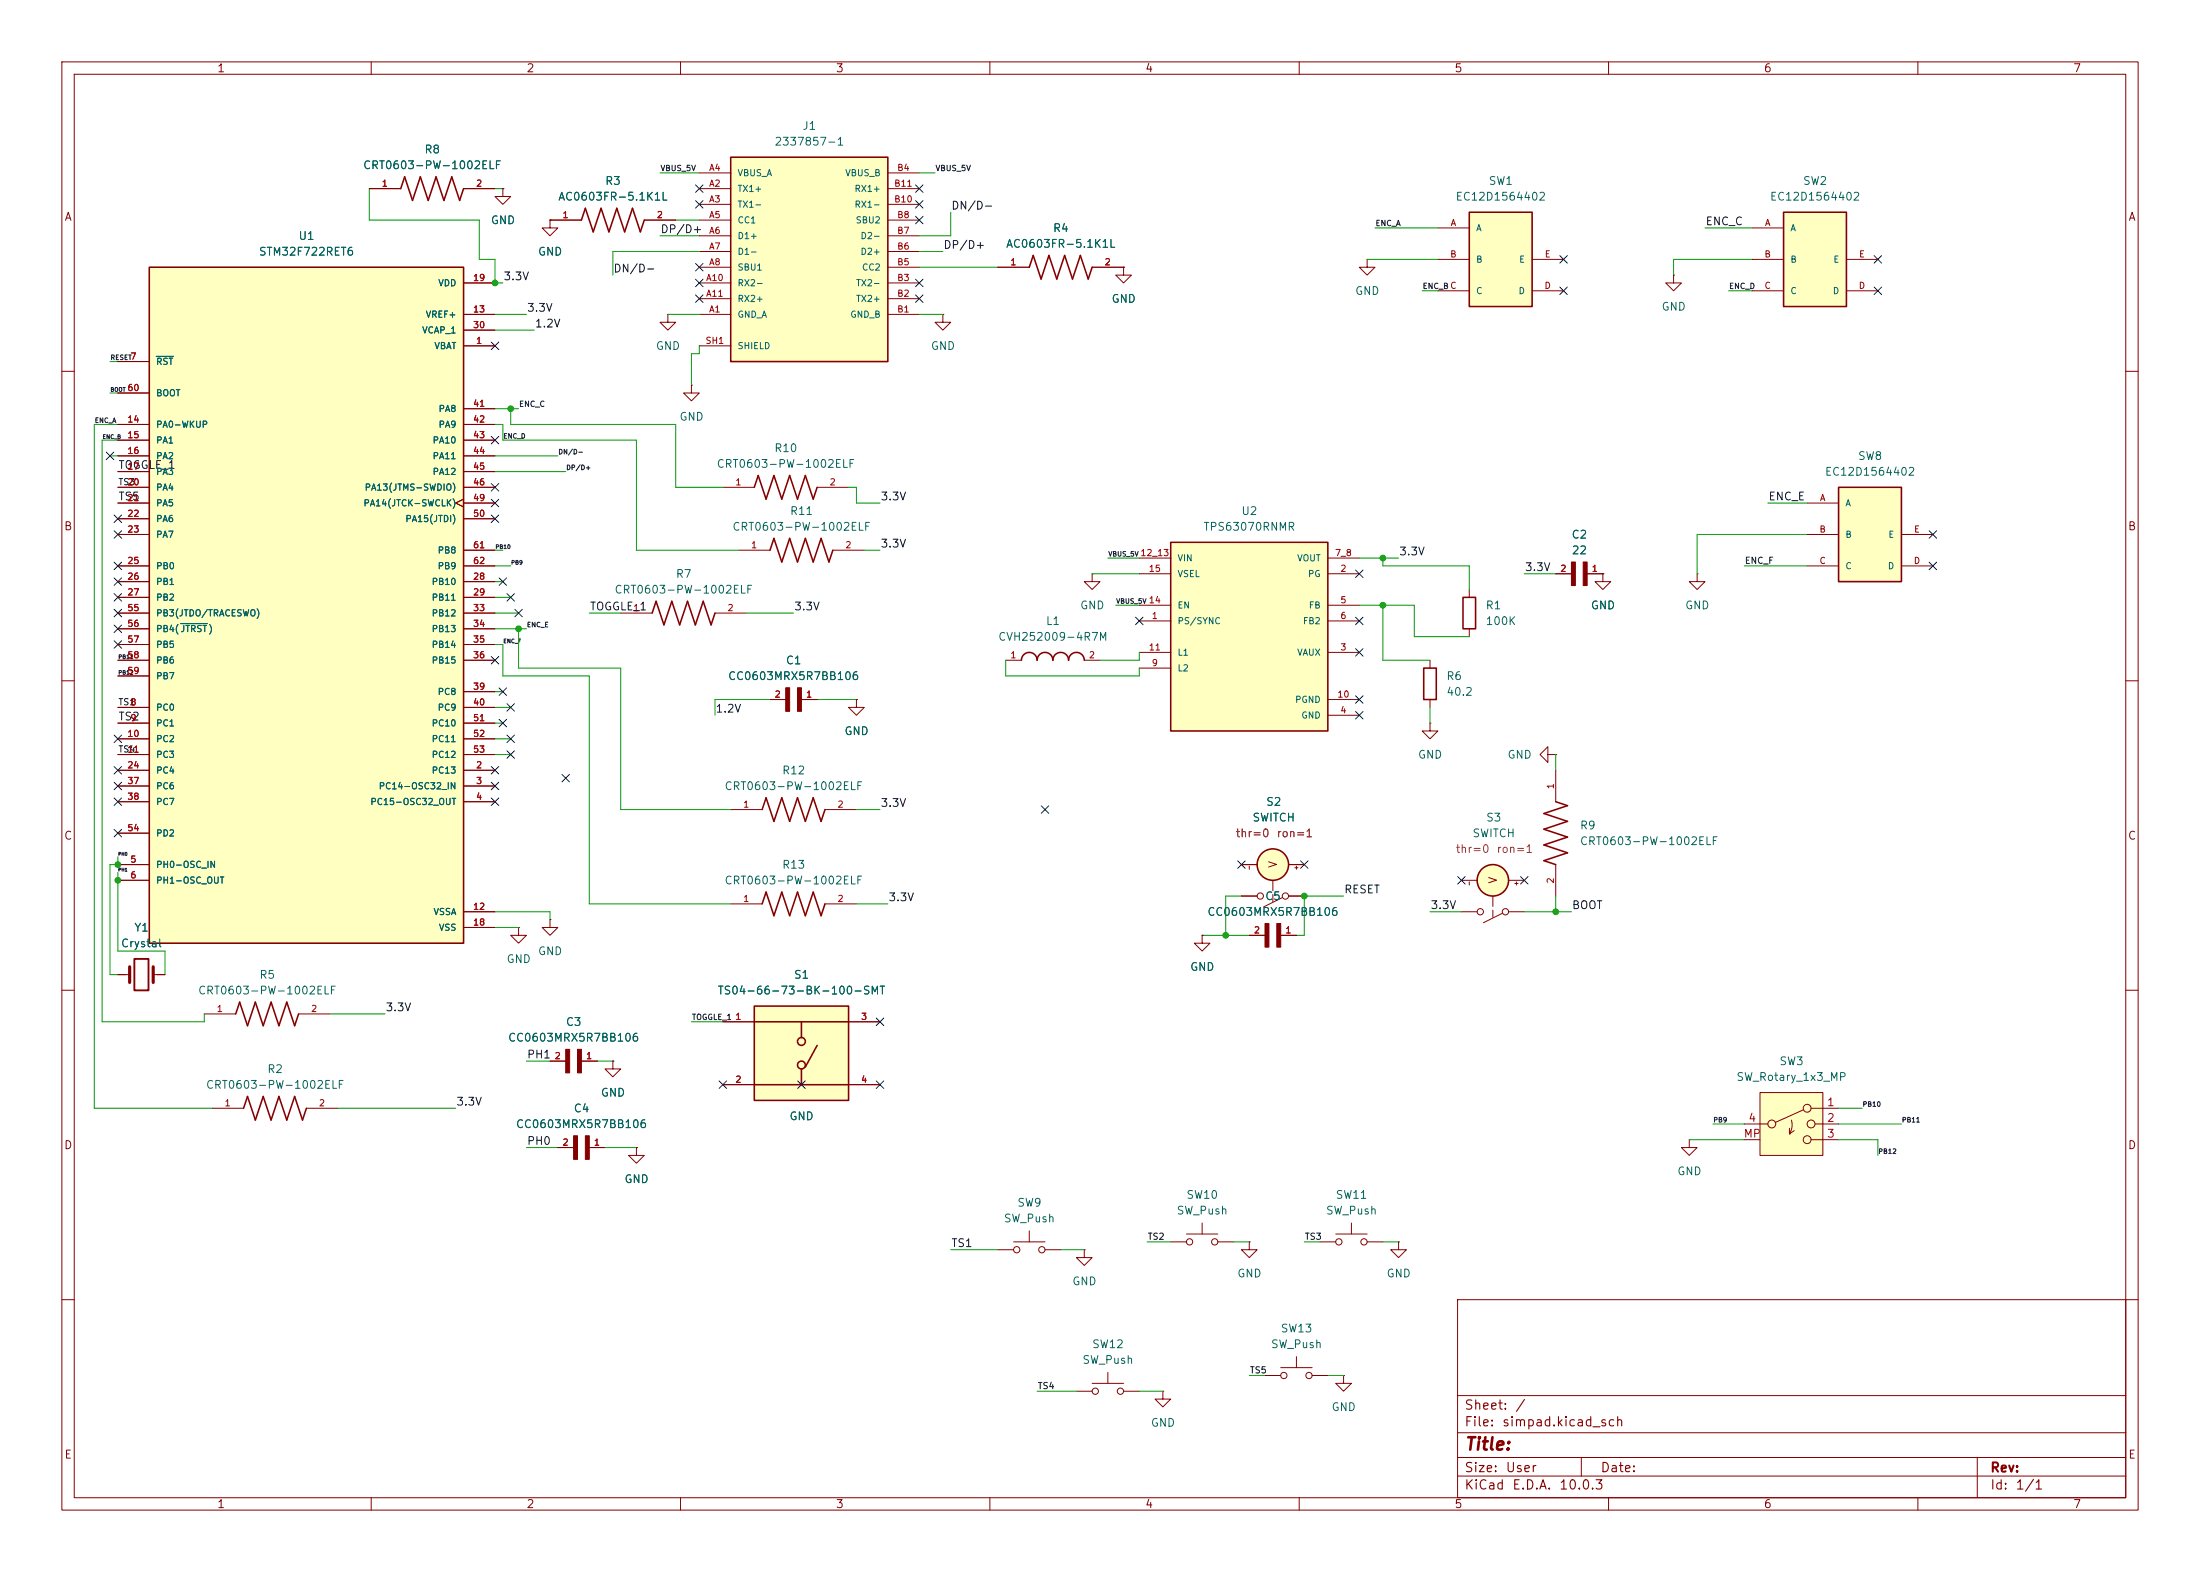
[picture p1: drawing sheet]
<svg xmlns="http://www.w3.org/2000/svg" width="356mm" height="254mm" viewBox="0 0 356 254" stroke-linecap="round" stroke-linejoin="round" font-family="sans-serif">
<g fill="none" stroke="#840000" stroke-width=".16">
<path d="M10 10h335.6v234h-335.6zM12 12h331.6v230h-331.6zM60 10v2M110 10v2M160 10v2M210 10v2M260 10v2M310 10v2M10 60h2M343.6 60h2M10 110h2M343.6 110h2"/>
<path d="M10 160h2M343.6 160h2M10 210h2M235.6 210h108v32h-108zM343.6 210h2M235.6 238.5h108M235.6 235.5h108M235.6 231.5h108M235.6 225.5h108M255.6 235.5v3M319.6 235.5v6.5M60 242v2"/>
<path d="M110 242v2M160 242v2M210 242v2M260 242v2M310 242v2"/>
</g>
<path d="M288.3 34.3h10.1v15.2h-10.1z" fill="#ffffc2"/>
<path d="M64.8 30.5l.6-1.9 1.3 3.8 1.2-3.8 1.3 3.8 1.3-3.8 1.3 3.8 1.2-3.8 1.3 3.8 .6-1.9M94 35.6l.6-1.9 1.3 3.8 1.3-3.8 1.2 3.8 1.3-3.8 1.3 3.8 1.2-3.8 1.3 3.8 .6-1.9M288.3 34.3h10.1v15.2h-10.1z" fill="none" stroke="#840000" stroke-width=".25"/>
<g fill="none" stroke="#840000" stroke-width=".16">
<path d="M59.7 30.5h5.1M74.9 30.5h5.1M88.9 35.6h5.1M104.1 35.6h5.1M283.2 36.8h5.1M270.5 44.5v1.2h1.3l-1.3 1.3-1.3-1.3h1.3M270.5 44.5h.1M283.2 41.9h5.1M283.2 47h5.1M298.4 41.9h5.1M298.4 47h5.1M251.5 92.7h2.5"/>
<path d="M256.5 92.7h2.6M83.8 149.9v1.2h1.3l-1.3 1.3-1.3-1.3h1.3M83.8 149.9h.1"/>
</g>
<g fill="#840000" stroke="#840000" stroke-width=".16">
<path d="M254 90.8h.6v3.8h-.6z"/>
<path d="M255.9 90.8h.6v3.8h-.6z"/>
</g>
<path d="M237.5 34.3h10.1v15.2h-10.1z" fill="#ffffc2"/>
<path d="M237.5 34.3h10.1v15.2h-10.1z" fill="none" stroke="#840000" stroke-width=".25"/>
<g fill="none" stroke="#840000" stroke-width=".16">
<path d="M232.4 36.8h5.1M232.4 41.9h5.1M232.4 47h5.1M247.6 41.9h5.1M247.6 47h5.1M176.5 92.7v1.3h1.3l-1.3 1.3-1.2-1.3h1.2M176.5 92.7h.1M129.5 175.3v1.2h1.3l-1.3 1.3-1.2-1.3h1.2M129.5 175.3h.1M174 224.8h2.5M176.5 223.5h5.1M179.1 221.7v1.8"/>
<path d="M181.6 224.8h2.5M188 224.8v1.3h1.2l-1.2 1.2-1.3-1.2h1.3M188 224.8h.1"/>
<circle cx="177" cy="224.8" r=".51"/>
<circle cx="181.1" cy="224.8" r=".51"/>
</g>
<path d="M121.9 162.6h15.3v15.2h-15.3z" fill="#ffffc2"/>
<g fill="none" stroke="#840000" stroke-width=".25">
<path d="M236.5 96.5h2v5.1h-2zM121.9 162.6h15.3v15.2h-15.3zM121.9 165.1h15.3M121.9 175.3h15.3M129.5 165.1v2.5M129.5 172.7v2.6M132.1 168.9l-1.9 3.5"/>
<circle cx="129.5" cy="168.3" r=".63"/>
<circle cx="129.5" cy="172.1" r=".63"/>
</g>
<path d="M237.5 95.3v1.2M237.5 101.6v1.3M88.9 148.6v1.3h1.3l-1.3 1.2-1.3-1.2h1.3M88.9 148.6h.1M99.1 171.5v1.2h1.2l-1.2 1.3-1.3-1.3h1.3M99.1 171.5h.1M116.8 165.1h5.1M116.8 175.3h5.1M137.2 165.1h5M137.2 175.3h5" fill="none" stroke="#840000" stroke-width=".16"/>
<path d="M297.2 78.7h10.1v15.3h-10.1z" fill="#ffffc2"/>
<g fill="none" stroke="#840000" stroke-width=".25">
<path d="M166.4 43.2l.6-1.9 1.3 3.8 1.2-3.8 1.3 3.8 1.3-3.8 1.3 3.8 1.2-3.8 1.3 3.8 .6-1.9M297.2 78.7h10.1v15.3h-10.1zM230.1 108h2.1v5h-2.1zM38.1 163.8l.6-1.9 1.3 3.8 1.3-3.8 1.2 3.8 1.3-3.8 1.3 3.8 1.3-3.8 1.2 3.8 .7-1.9M39.4 179.1l.6-1.9 1.3 3.8 1.2-3.8 1.3 3.8 1.3-3.8 1.3 3.8 1.2-3.8 1.3 3.8 .6-1.9"/>
<circle cx="241.3" cy="142.2" r="2.54"/>
</g>
<g fill="none" stroke="#840000" stroke-width=".16">
<path d="M81.3 30.5v1.3h1.2l-1.2 1.2-1.3-1.2h1.3M81.3 30.5h.1M88.9 35.6v1.2h1.3l-1.3 1.3-1.3-1.3h1.3M88.9 35.6h.1M161.3 43.2h5.1M176.5 43.2h5.1M181.6 43.2v1.3h1.3l-1.3 1.2-1.3-1.2h1.3M181.6 43.2h.1M221 41.9v1.3h1.2l-1.2 1.3-1.3-1.3h1.3M221 41.9h.1M274.3 92.7v1.3h1.3l-1.3 1.3-1.3-1.3h1.3M274.3 92.7h.1"/>
<path d="M292.1 81.3h5.1M292.1 86.4h5.1M292.1 91.4h5.1M307.3 86.4h5.1M307.3 91.4h5.1M231.1 116.8v1.3h1.3l-1.3 1.3-1.2-1.3h1.2M231.1 116.8h.1M231.1 106.7v1.3M231.1 113v1.3M250.2 121.9v-1.2l-1.3 1.2 1.3 1.3v-1.3h1.3M251.5 121.9h.1M19 157.5h2"/>
<path d="M24.8 157.5h1.9M194.3 151.1v1.3h1.3l-1.3 1.3-1.3-1.3h1.3M194.3 151.1h.1M236.2 147.3h2.6M236.2 142.2h2.6M237.5 142.5v.5M242.8 147.6l-3 1.5M243.8 147.3h2.6M243.8 142.2h2.6M244.9 142.7h.5M245.1 142.5v.5M33 163.8h5.1"/>
<path d="M34.3 179.1h5.1M48.3 163.8h5M49.5 179.1h5.1M88.9 171.5h2.5M94 171.5h2.5M191.8 199.4h5M194.3 197.6v1.8M215.9 199.4h5.1M218.4 197.6v1.8M189.2 200.7h2.6M196.8 200.7h2.6M201.9 200.7v1.2h1.3l-1.3 1.3-1.2-1.3h1.2"/>
<path d="M201.9 200.7h.1M213.4 200.7h2.5M221 200.7h2.5M226.1 200.7v1.2h1.2l-1.2 1.3-1.3-1.3h1.3M226.1 200.7h.1"/>
<circle cx="239.3" cy="147.3" r=".51"/>
<circle cx="243.3" cy="147.3" r=".51"/>
<circle cx="192.3" cy="200.7" r=".51"/>
<circle cx="196.3" cy="200.7" r=".51"/>
<circle cx="216.4" cy="200.7" r=".51"/>
<circle cx="220.5" cy="200.7" r=".51"/>
</g>
<circle cx="241.3" cy="142.2" r="2.54" fill="#ffffc2" stroke="#ffffc2" stroke-width=".16"/>
<path d="M241.3 144.8v3.4" fill="none" stroke="#840000" stroke-width=".16" stroke-dasharray="1.7 .6"/>
<g fill="#840000" stroke="#840000" stroke-width=".16">
<path d="M91.4 169.5h.7v3.9h-.7z"/>
<path d="M93.3 169.5h.7v3.9h-.7z"/>
</g>
<path d="M21 156.2v2.6M24.8 156.2v2.6" fill="none" stroke="#840000" stroke-width=".51"/>
<path d="M21.7 154.9h2.3v5.1h-2.3z" fill="none" stroke="#840000" stroke-width=".3"/>
<path d="M189.2 87.6h25.4v30.5h-25.4z" fill="#ffffc2"/>
<path d="M189.2 87.6h25.4v30.5h-25.4z" fill="none" stroke="#840000" stroke-width=".25"/>
<g fill="none" stroke="#840000" stroke-width=".16">
<path d="M184.1 92.7h5.1M184.1 97.8h5.1M184.1 90.2h5.1M214.6 92.7h5.1M214.6 97.8h5.1M214.6 90.2h5.1M259.1 92.7v1.3h1.2l-1.2 1.3-1.3-1.3h1.3M259.1 92.7h.1M184.1 100.3h5.1M184.1 105.4h5.1M184.1 108h5.1M214.6 100.3h5.1"/>
<path d="M214.6 105.4h5.1M214.6 115.6h5.1M214.6 113h5.1M273 184.2v1.2h1.3l-1.3 1.3-1.2-1.3h1.2M273 184.2h.1"/>
</g>
<path d="M284.5 176.5h10.1v10.2h-10.1z" fill="#ffffc2"/>
<g fill="none" stroke="#840000" stroke-width=".16">
<path d="M162.6 106.7h2.5M175.3 106.7h2.5M284.5 176.5h10.1v10.2h-10.1zM291.5 179.3l-4.5 2.1M292.7 179.1h4.5M90.2 185.4h2.5M95.2 185.4h2.6M102.9 185.4v1.3h1.2l-1.2 1.3-1.3-1.3h1.3M102.9 185.4h.1M281.9 181.6h3.8M281.9 184.2h2.6M289.2 183.2h.1"/>
<path d="M289.2 182.3v.9M289.6 181a2.66 2.66 0 0 1-.4 2.2M290 182.7l-.8 .5M292.7 184.2h4.5M293.4 181.6h3.8"/>
<circle cx="292.1" cy="179.1" r=".63"/>
<circle cx="286.4" cy="181.6" r=".63"/>
<circle cx="292.1" cy="184.1" r=".63"/>
<circle cx="292.7" cy="181.6" r=".63"/>
</g>
<path d="M165.1 106.7a1.27 1.27 0 0 1 1.3-1.3 1.27 1.27 0 0 1 1.2 1.3 1.27 1.27 0 0 1 1.3-1.3 1.27 1.27 0 0 1 1.3 1.3 1.27 1.27 0 0 1 1.2-1.3 1.27 1.27 0 0 1 1.3 1.3 1.27 1.27 0 0 1 1.3-1.3 1.27 1.27 0 0 1 1.3 1.3" fill="none" stroke="#840000" stroke-width=".25"/>
<g fill="#840000" stroke="#840000" stroke-width=".16">
<path d="M92.7 183.5h.6v3.8h-.6z"/>
<path d="M94.6 183.5h.6v3.8h-.6z"/>
</g>
<path d="M118.1 25.4h25.4v33h-25.4z" fill="#ffffc2"/>
<g fill="none" stroke="#840000" stroke-width=".25">
<path d="M118.1 25.4h25.4v33h-25.4zM121.9 78.7l.7-1.9 1.2 3.8 1.3-3.8 1.3 3.8 1.2-3.8 1.3 3.8 1.3-3.8 1.2 3.8 .7-1.9M105.4 99.1l.6-1.9 1.3 3.8 1.3-3.8 1.3 3.8 1.2-3.8 1.3 3.8 1.3-3.8 1.2 3.8 .7-1.9M124.5 88.9l.6-1.9 1.3 3.8 1.2-3.8 1.3 3.8 1.3-3.8 1.2 3.8 1.3-3.8 1.3 3.8 .6-1.9M123.2 130.8l.6-1.9 1.3 3.8 1.3-3.8 1.2 3.8 1.3-3.8 1.3 3.8 1.2-3.8 1.3 3.8 .6-1.9M251.5 129.5l1.9 .7-3.8 1.2 3.8 1.3-3.8 1.3 3.8 1.3-3.8 1.2 3.8 1.3-3.8 1.3 1.9 .6M123.2 146.1l.6-2 1.3 3.9 1.3-3.9 1.2 3.9 1.3-3.9 1.3 3.9 1.2-3.9 1.3 3.9 .6-1.9"/>
<circle cx="205.7" cy="139.7" r="2.54"/>
</g>
<g fill="none" stroke="#840000" stroke-width=".16">
<path d="M113 30.5h5.1M113 33h5.1M113 27.9h5.1M113 35.6h5.1M113 38.1h5.1M143.5 30.5h5.1M143.5 33h5.1M143.5 27.9h5.1M143.5 35.6h5.1M143.5 38.1h5.1M107.9 50.8v1.3h1.3l-1.3 1.2-1.2-1.2h1.2M107.9 50.8h.1"/>
<path d="M113 50.8h5.1M113 40.6h5.1M113 43.2h5.1M113 45.7h5.1M113 48.3h5.1M113 55.9h5.1M143.5 50.8h5.1M143.5 40.6h5.1M143.5 43.2h5.1M143.5 45.7h5.1M143.5 48.3h5.1M152.4 50.8v1.3h1.3l-1.3 1.2-1.3-1.2h1.3"/>
<path d="M152.4 50.8h.1M111.8 62.2v1.3h1.2l-1.2 1.3-1.3-1.3h1.3M111.8 62.2h.1M116.8 78.7h5.1M132.1 78.7h5.1M100.3 99.1h5.1M115.6 99.1h5M119.4 88.9h5.1M134.6 88.9h5.1M124.5 113h2.5M129.5 113h2.6M138.4 113v1.3h1.3l-1.3 1.3-1.2-1.3h1.2"/>
<path d="M138.4 113h.1M118.1 130.8h5.1M133.3 130.8h5.1M200.7 139.7h2.5M201.9 140v.5M208.3 139.7h2.5M209.5 140v.5M251.5 124.5v5M251.5 139.7v5.1M118.1 146.1h5.1M133.3 146.1h5.1M200.7 144.8h2.5"/>
<path d="M201.9 151.1h2.6M207 151.1h2.5M207.3 145l-3.1 1.6M208.3 144.8h2.5M209.3 140.2h.5M166.4 198.9v1.8M161.3 201.9h2.5M163.8 200.7h5.1M168.9 201.9h2.5M175.3 201.9v1.3h1.2l-1.2 1.3-1.3-1.3h1.3M175.3 201.9h.1M209.5 219.2v1.8"/>
<path d="M204.5 222.3h2.5M207 221h5.1M212.1 222.3h2.5M217.2 222.3v1.2h1.2l-1.2 1.3-1.3-1.3h1.3M217.2 222.3h.1"/>
<circle cx="203.7" cy="144.8" r=".51"/>
<circle cx="207.8" cy="144.8" r=".51"/>
<circle cx="164.3" cy="201.9" r=".51"/>
<circle cx="168.4" cy="201.9" r=".51"/>
<circle cx="207.5" cy="222.3" r=".51"/>
<circle cx="211.6" cy="222.3" r=".51"/>
</g>
<circle cx="205.7" cy="139.7" r="2.54" fill="#ffffc2" stroke="#ffffc2" stroke-width=".16"/>
<path d="M205.7 142.2v3.5" fill="none" stroke="#840000" stroke-width=".16" stroke-dasharray="1.7 .6"/>
<g fill="#840000" stroke="#840000" stroke-width=".16">
<path d="M204.5 149.2h.6v3.8h-.6z"/>
<path d="M206.4 149.2h.6v3.8h-.6z"/>
<path d="M127 111.1h.6v3.8h-.6z"/>
<path d="M128.9 111.1h.6v3.8h-.6z"/>
</g>
<path d="M24.1 43.2h50.8v109.2h-50.8z" fill="#ffffc2"/>
<path d="M24.1 43.2h50.8v109.2h-50.8z" fill="none" stroke="#840000" stroke-width=".25"/>
<g fill="none" stroke="#840000" stroke-width=".16">
<path d="M59.7 30.5h5.1M74.9 30.5h5.1M81.3 30.5h.1M88.9 35.6h.1M88.9 35.6h5.1M104.1 35.6h5.1M19 58.4h5.1M74.9 55.9h5.1M74.9 50.8h5.1M74.9 45.7h5.1M74.9 53.3h5.1M161.3 43.2h5.1"/>
<path d="M176.5 43.2h5.1M181.6 43.2h.1M19 68.6h5.1M19 71.1h5.1M19 73.7h5.1M19 76.2h5.1M19 78.7h5.1M19 63.5h5.1M74.9 68.6h5.1M74.9 71.1h5.1M74.9 73.7h5.1M74.9 76.2h5.1"/>
<path d="M74.9 78.7h5.1M74.9 66h5.1M19 81.3h5.1M19 83.8h5.1M19 86.4h5.1M19 91.4h5.1M19 94h5.1M19 96.5h5.1M19 99.1h5.1M74.9 80.6l-1.2 .7 1.2 .6M74.9 81.3h5.1M74.9 83.8h5.1"/>
<path d="M74.9 91.4h5.1M74.9 94h5.1M74.9 96.5h5.1M74.9 99.1h5.1M74.9 88.9h5.1M251.5 92.7h2.5M256.5 92.7h2.6M259.1 92.7h.1M19 114.3h5.1M19 116.8h5.1M19 119.4h5.1M19 101.6h5.1"/>
<path d="M19 104.1h5.1M19 106.7h5.1M19 109.2h5.1M74.9 114.3h5.1M74.9 116.8h5.1M74.9 119.4h5.1M74.9 101.6h5.1M74.9 104.1h5.1M74.9 106.7h5.1M74.9 111.8h5.1M124.5 113h2.5M129.5 113h2.6"/>
<path d="M138.4 113h.1M19 124.5h5.1M19 127h5.1M19 129.5h5.1M19 139.7h5.1M19 121.9h5.1M19 134.6h5.1M74.9 124.5h5.1M74.9 127h5.1M74.9 129.5h5.1M74.9 121.9h5.1M200.7 139.7h2.5"/>
<path d="M208.3 139.7h2.5M19 142.2h5.1M19 157.5h1.3M25.4 157.5h1.3M74.9 147.3h5.1M74.9 149.9h5.1M194.3 151.1h.1M200.7 144.8h2.5M201.9 151.1h2.6M207 151.1h2.5M208.3 144.8h2.5M88.9 171.5h2.5"/>
<path d="M94 171.5h2.5M99.1 171.5h.1M116.8 165.1h5.1M116.8 175.3h5.1M129.5 175.3h.1M137.2 165.1h5M137.2 175.3h5M90.2 185.4h2.5M95.2 185.4h2.6M102.9 185.4h.1"/>
</g>
<path d="M25.2 57.6h2.9M29.2 100.8h4.3" fill="none" stroke="#006464" stroke-width=".16"/>
<g fill="none" stroke="#009600" stroke-width=".16">
<path d="M59.7 30.5v5.1h17.8v6.3h2.5v3.8h1.3M80 30.5h1.3M106.7 27.9h6.3M106.7 38.1h6.3M109.2 35.6h3.8M148.6 27.9h2.5M153.7 34.3v3.8h-5.1M222.2 36.8h10.2M275.6 36.8h7.6M17.8 58.4h1.2M80 50.8h5.1M80 53.3h6.4"/>
<path d="M107.9 50.8h5.1M113 40.6h-13.9v3.9M113 55.9v1.3h-1.2v5M148.6 43.2h12.7M148.6 40.6h3.8M148.6 50.8h3.8M221 41.9h11.4M229.9 47h2.5M279.4 47h3.8M283.2 41.9h-12.7v2.6M17.8 73.7h1.2M17.8 63.5h1.2"/>
<path d="M19 68.6h-3.8v110.5h19.1M19 71.1h-2.5v94h16.5v-1.3M80 66h3.8M80 68.6h1.3v2.5h21.6v17.8h16.5M80 76.2h11.4M80 73.7h10.2M82.5 66v2.6h26.7v10.1h7.6M137.2 78.7h1.2v2.6h3.8M80 91.4h2.5M80 88.9h1.3M80 99.1h3.8M80 94h1.3"/>
<path d="M80 96.5h2.5M95.2 99.1h5.1M120.6 99.1h7.7M139.7 88.9h2.5M176.5 92.7h7.6M179.1 90.2h5M180.3 97.8h3.8M219.7 97.8h8.9v5.1h8.9M219.7 90.2h6.4M223.5 97.8v8.9h7.6M223.5 90.2v1.2h14v3.9M246.4 92.7h5.1"/>
<path d="M281.9 91.4h10.2M285.7 81.3h6.4M292.1 86.4h-17.8v6.3M80 104.1h1.3v5.1h13.9v36.9h22.9M80 111.8h1.3M80 119.4h2.5M80 101.6h5.1M80 116.8h1.3M80 114.3h2.5M83.8 101.6v6.4h16.5v22.8h17.8M124.5 113h-8.9v2.6M132.1 113h6.3"/>
<path d="M162.6 106.7v2.5h21.5v-1.2M184.1 105.4v1.3h-6.3M231.1 114.3v2.5M19 138.4v1.3h-1.2v17.8h1.2M80 121.9h2.5M138.4 130.8h3.8M251.5 121.9v2.6M19 141v12.7h7.7v3.8M80 147.3h8.9v1.3M80 149.9h3.8M138.4 146.1h5.1M194.3 151.1h7.6"/>
<path d="M200.7 144.8h-2.6v6.3M217.2 144.8h-6.4v6.3h-1.3M231.1 147.3h5.1M246.4 147.3h7.6M251.5 144.8v2.5M53.3 163.8h8.9M54.6 179.1h19.1M85.1 171.5h3.8M96.5 171.5h2.6M111.8 165.1h5M297.2 179.1h3.8M85.1 185.4h5.1"/>
<path d="M97.8 185.4h5.1M273 184.2h8.9M276.9 181.6h5M297.2 181.6h10.1M297.2 184.2h6.3v2.5M153.7 201.9h7.6M171.4 201.9h3.9M185.4 200.7h3.8M199.4 200.7h2.5M210.8 200.7h2.6M223.5 200.7h2.6M167.6 224.8h6.4"/>
<path d="M184.1 224.8h3.9M201.9 222.3h2.6M214.6 222.3h2.6"/>
</g>
<g fill="none" stroke="#000084" stroke-width=".16">
<path d="M112.4 32.4l1.2 1.2M112.4 29.9l1.2 1.2M113.6 32.4l-1.2 1.2M113.6 29.9l-1.2 1.2M148 29.9l1.2 1.2M148 35l1.2 1.2M148 32.4l1.2 1.2M149.2 29.9l-1.2 1.2M149.2 35l-1.2 1.2M149.2 32.4l-1.2 1.2M79.4 55.3l1.2 1.2M80.6 55.3l-1.2 1.2"/>
<path d="M112.4 42.6l1.2 1.2M112.4 47.7l1.2 1.2M112.4 45.1l1.2 1.2M113.6 42.6l-1.2 1.2M113.6 45.1l-1.2 1.2M113.6 47.7l-1.2 1.2M148 45.1l1.2 1.2M148 47.7l1.2 1.2M149.2 45.1l-1.2 1.2M149.2 47.7l-1.2 1.2M252.1 41.3l1.2 1.2M252.1 46.4l1.2 1.2"/>
<path d="M253.3 41.3l-1.2 1.2M253.3 46.4l-1.2 1.2M302.9 41.3l1.2 1.2M302.9 46.4l1.2 1.2M304.1 41.3l-1.2 1.2M304.1 46.4l-1.2 1.2M17.2 73.1l1.2 1.2M18.4 73.1l-1.2 1.2M79.4 78.1l1.2 1.2M79.4 70.5l1.2 1.2M80.6 78.1l-1.2 1.2M80.6 70.5l-1.2 1.2"/>
<path d="M18.4 98.5l1.3 1.2M18.4 95.9l1.3 1.2M18.4 90.8l1.3 1.2M18.4 93.4l1.3 1.2M18.4 83.2l1.3 1.2M18.4 85.8l1.3 1.2M19.7 98.5l-1.3 1.2M19.7 95.9l-1.3 1.2M19.7 90.8l-1.3 1.2M19.7 93.4l-1.3 1.2M19.7 83.2l-1.3 1.2M19.7 85.8l-1.3 1.2"/>
<path d="M79.4 83.2l1.2 1.2M79.4 80.7l1.2 1.2M80.6 83.2l-1.2 1.2M80.6 80.7l-1.2 1.2M80.7 93.4l1.2 1.2M81.9 93.4l-1.2 1.2M81.9 95.9l1.3 1.2M83.2 95.9l-1.3 1.2M83.2 98.5l1.2 1.2M84.4 98.5l-1.2 1.2M183.5 99.7l1.3 1.2M184.8 99.7l-1.3 1.2"/>
<path d="M219.1 99.7l1.2 1.2M219.1 92.1l1.2 1.2M220.3 99.7l-1.2 1.2M220.3 92.1l-1.2 1.2M311.8 90.8l1.2 1.2M311.8 85.8l1.2 1.2M313 90.8l-1.2 1.2M313 85.8l-1.2 1.2M18.4 118.8l1.3 1.2M18.4 103.5l1.3 1.2M18.4 101l1.3 1.2M19.7 118.8l-1.3 1.2"/>
<path d="M19.7 103.5l-1.3 1.2M19.7 101l-1.3 1.2M79.4 106.1l1.2 1.2M80.6 106.1l-1.2 1.2M80.7 116.2l1.2 1.2M80.7 111.2l1.2 1.2M81.9 116.2l-1.2 1.2M81.9 111.2l-1.2 1.2M81.9 118.8l1.3 1.2M81.9 113.7l1.3 1.2M83.2 113.7l-1.3 1.2M83.2 118.8l-1.3 1.2"/>
<path d="M219.1 115l1.2 1.2M219.1 104.8l1.2 1.2M219.1 112.4l1.2 1.2M220.3 115l-1.2 1.2M220.3 104.8l-1.2 1.2M220.3 112.4l-1.2 1.2M18.4 126.4l1.3 1.2M18.4 128.9l1.3 1.2M18.4 123.9l1.3 1.2M18.4 134l1.3 1.2M19.7 126.4l-1.3 1.2M19.7 128.9l-1.3 1.2"/>
<path d="M19.7 123.9l-1.3 1.2M19.7 134l-1.3 1.2M79.4 128.9l1.2 1.2M79.4 123.9l1.2 1.2M79.4 126.4l1.2 1.2M80.6 128.9l-1.2 1.2M80.6 123.9l-1.2 1.2M80.6 126.4l-1.2 1.2M81.9 121.3l1.3 1.2M83.2 121.3l-1.3 1.2M90.8 125.1l1.2 1.2M92 125.1l-1.2 1.2"/>
<path d="M168.3 130.2l1.2 1.2M169.5 130.2l-1.2 1.2M200.1 139.1l1.2 1.2M201.3 139.1l-1.2 1.2M210.2 139.1l1.2 1.2M211.4 139.1l-1.2 1.2M235.6 141.6l1.2 1.2M236.8 141.6l-1.2 1.2M245.8 141.6l1.2 1.2M247 141.6l-1.2 1.2M116.2 174.7l1.2 1.2M117.4 174.7l-1.2 1.2"/>
<path d="M128.9 174.7l1.2 1.2M130.1 174.7l-1.2 1.2M141.6 174.7l1.2 1.2M141.6 164.5l1.2 1.2M142.8 174.7l-1.2 1.2M142.8 164.5l-1.2 1.2"/>
</g>
<g fill="#009600" stroke="#009600" stroke-width=".16">
<circle cx="223.5" cy="90.2" r=".46"/>
<circle cx="251.5" cy="147.3" r=".46"/>
<circle cx="223.5" cy="97.8" r=".46"/>
<circle cx="198.1" cy="151.1" r=".46"/>
<circle cx="210.8" cy="144.8" r=".46"/>
<circle cx="82.5" cy="66" r=".46"/>
<circle cx="80" cy="45.7" r=".46"/>
<circle cx="19" cy="142.2" r=".46"/>
<circle cx="19" cy="139.7" r=".46"/>
<circle cx="83.8" cy="101.6" r=".46"/>
</g>
<text font-size="2" fill="#840000" x="236.6" y="234.8">Title:</text>
<g font-size="1.5" fill="#840000">
<text x="236.6" y="230.8">File:</text>
<text x="236.6" y="228.1">Sheet:</text>
<text x="242.7" y="230.8">simpad.kicad_sch</text>
<text x="244.8" y="228.1">/</text>
<text x="236.6" y="238.2">Size:</text>
<text x="243.3" y="238.2">User</text>
<text x="258.6" y="238.2">Date:</text>
<text x="321.6" y="238.2">Rev:</text>
<text x="236.6" y="241">KiCad</text>
<text x="244.3" y="241">E.D.A.</text>
<text x="251.9" y="241">10.0.3</text>
<text x="321.6" y="241">Id:</text>
<text x="325.7" y="241">1/1</text>
</g>
<g font-size="1.3" fill="#840000">
<text x="35" y="12">1</text>
<text x="85" y="12">2</text>
<text x="135" y="12">3</text>
<text x="185" y="12">4</text>
<text x="235" y="12">5</text>
<text x="285" y="12">6</text>
<text x="335" y="12">7</text>
<text x="10.3" y="36">A</text>
<text x="343.9" y="36">A</text>
<text x="10.3" y="86">B</text>
<text x="343.9" y="86">B</text>
<text x="10.3" y="136">C</text>
<text x="343.9" y="136">C</text>
<text x="206.7" y="140.3" transform="rotate(-90 206.7 140.3)">V</text>
<text x="242.3" y="142.9" transform="rotate(-90 242.3 142.9)">V</text>
<text x="10.3" y="186">D</text>
<text x="343.9" y="186">D</text>
<text x="10.3" y="236">E</text>
<text x="343.9" y="236">E</text>
<text x="35" y="244">1</text>
<text x="85" y="244">2</text>
<text x="135" y="244">3</text>
<text x="185" y="244">4</text>
<text x="235" y="244">5</text>
<text x="285" y="244">6</text>
<text x="335" y="244">7</text>
</g>
<g font-size="1.3" fill="#006464">
<text x="125.1" y="23.8">2337857-1</text>
<text x="129.6" y="21.3">J1</text>
<text x="58.6" y="27.6">CRT0603-PW-1002ELF</text>
<text x="68.5" y="25.1">R8</text>
<text x="90.1" y="32.7">AC0603FR-5.1K1L</text>
<text x="97.7" y="30.2">R3</text>
<text x="235.2" y="32.7">EC12D1564402</text>
<text x="240.5" y="30.2">SW1</text>
<text x="286" y="32.7">EC12D1564402</text>
<text x="291.3" y="30.2">SW2</text>
<text x="41.7" y="41.6">STM32F722RET6</text>
<text x="48.2" y="39.1">U1</text>
<text x="79.2" y="36.5">GND</text>
<text x="86.9" y="41.6">GND</text>
<text x="162.5" y="40.3">AC0603FR-5.1K1L</text>
<text x="170.1" y="37.8">R4</text>
<text x="218.9" y="48">GND</text>
<text x="179.6" y="49.2">GND</text>
<text x="268.5" y="50.5">GND</text>
<text x="105.9" y="56.9">GND</text>
<text x="150.4" y="56.9">GND</text>
<text x="109.7" y="68.3">GND</text>
<text x="115.7" y="75.9">CRT0603-PW-1002ELF</text>
<text x="125.1" y="73.4">R10</text>
<text x="294.9" y="77.2">EC12D1564402</text>
<text x="300.2" y="74.6">SW8</text>
<text x="127.6" y="83.5">R11</text>
<text x="200.6" y="83.5">U2</text>
<text x="118.3" y="86.1">CRT0603-PW-1002ELF</text>
<text x="194.4" y="86.1">TPS63070RNMR</text>
<text x="253.9" y="87.3">C2</text>
<text x="254" y="89.9">22</text>
<text x="109.1" y="93.7">R7</text>
<text x="99.2" y="96.2">CRT0603-PW-1002ELF</text>
<text x="169" y="101.3">L1</text>
<text x="174.5" y="98.8">GND</text>
<text x="240" y="98.8">R1</text>
<text x="240" y="101.3">100K</text>
<text x="257" y="98.8">GND</text>
<text x="272.3" y="98.8">GND</text>
<text x="126.9" y="107.7">C1</text>
<text x="161.2" y="103.8">CVH252009-4R7M</text>
<text x="117.6" y="110.2">CC0603MRX5R7BB106</text>
<text x="233.7" y="110.2">R6</text>
<text x="233.7" y="112.7">40.2</text>
<text x="136.4" y="119.1">GND</text>
<text x="126.3" y="125.4">R12</text>
<text x="229.1" y="122.9">GND</text>
<text x="243.6" y="122.9">GND</text>
<text x="117" y="128">CRT0603-PW-1002ELF</text>
<text x="204.6" y="130.5">S2</text>
<text x="202.3" y="133.1">SWITCH</text>
<text x="237.9" y="135.6">SWITCH</text>
<text x="240.1" y="133.1">S3</text>
<text x="255.3" y="134.3">R9</text>
<text x="255.3" y="136.9">CRT0603-PW-1002ELF</text>
<text x="117" y="143.2">CRT0603-PW-1002ELF</text>
<text x="126.3" y="140.7">R13</text>
<text x="195.1" y="148.3">CC0603MRX5R7BB106</text>
<text x="204.4" y="145.8">C5</text>
<text x="19.5" y="153.4">Crystal</text>
<text x="21.6" y="150.8">Y1</text>
<text x="81.8" y="155.9">GND</text>
<text x="86.9" y="154.6">GND</text>
<text x="31.9" y="161">CRT0603-PW-1002ELF</text>
<text x="41.8" y="158.5">R5</text>
<text x="115.9" y="161">TS04-66-73-BK-100-SMT</text>
<text x="128.2" y="158.5">S1</text>
<text x="192.3" y="157.2">GND</text>
<text x="91.4" y="166.1">C3</text>
<text x="43.1" y="173.7">R2</text>
<text x="82" y="168.6">CC0603MRX5R7BB106</text>
<text x="287.5" y="172.4">SW3</text>
<text x="33.2" y="176.2">CRT0603-PW-1002ELF</text>
<text x="97" y="177.5">GND</text>
<text x="280.6" y="175">SW_Rotary_1x3_MP</text>
<text x="83.3" y="182.6">CC0603MRX5R7BB106</text>
<text x="92.6" y="180">C4</text>
<text x="127.5" y="181.3">GND</text>
<text x="100.8" y="191.5">GND</text>
<text x="271" y="190.2">GND</text>
<text x="162.2" y="197.8">SW_Push</text>
<text x="164.3" y="195.3">SW9</text>
<text x="190.1" y="196.6">SW_Push</text>
<text x="191.7" y="194">SW10</text>
<text x="214.2" y="196.6">SW_Push</text>
<text x="215.8" y="194">SW11</text>
<text x="173.2" y="208">GND</text>
<text x="199.9" y="206.7">GND</text>
<text x="224" y="206.7">GND</text>
<text x="206.9" y="215.6">SW13</text>
<text x="174.9" y="220.7">SW_Push</text>
<text x="176.4" y="218.1">SW12</text>
<text x="205.3" y="218.1">SW_Push</text>
<text x="185.9" y="230.8">GND</text>
<text x="215.1" y="228.3">GND</text>
</g>
<g font-size="1.3" fill="#0f0f0f">
<text x="153.7" y="34.2">DN/D-</text>
<text x="106.7" y="38">DP/D+</text>
<text x="152.4" y="40.5">DP/D+</text>
<text x="275.6" y="36.7">ENC_C</text>
<text x="81.3" y="45.6">3.3V</text>
<text x="99.1" y="44.3">DN/D-</text>
<text x="85.1" y="50.7">3.3V</text>
<text x="86.4" y="53.2">1.2V</text>
<text x="19" y="76.1">TOGGLE_1</text>
<text x="19" y="81.2">TS5</text>
<text x="142.2" y="81.2">3.3V</text>
<text x="285.8" y="81.2">ENC_E</text>
<text x="142.2" y="88.8">3.3V</text>
<text x="226.1" y="90">3.3V</text>
<text x="246.4" y="92.6">3.3V</text>
<text x="95.2" y="98.9">TOGGLE_1</text>
<text x="128.3" y="98.9">3.3V</text>
<text x="19" y="116.7">TS2</text>
<text x="115.6" y="115.4">1.2V</text>
<text x="142.2" y="130.7">3.3V</text>
<text x="143.5" y="145.9">3.3V</text>
<text x="217.2" y="144.7">RESET</text>
<text x="231.1" y="147.2">3.3V</text>
<text x="254" y="147.2">BOOT</text>
<text x="62.2" y="163.7">3.3V</text>
<text x="85.1" y="171.3">PH1</text>
<text x="73.7" y="178.9">3.3V</text>
<text x="85.1" y="185.3">PH0</text>
<text x="153.7" y="201.8">TS1</text>
</g>
<g font-size="1.3" fill="#840084">
<text x="199.6" y="135.6">thr=0</text>
<text x="206.2" y="135.6">ron=1</text>
<text x="235.2" y="138.1">thr=0</text>
<text x="241.8" y="138.1">ron=1</text>
</g>
<g font-size="1.3" fill="#a90000">
<text x="295.2" y="179">1</text>
<text x="281.7" y="184.1">MP</text>
<text x="282.5" y="181.6">4</text>
<text x="295.2" y="181.6">2</text>
<text x="295.2" y="184.1">3</text>
</g>
<g font-size="1" fill="#a90000">
<text x="114.5" y="27.9">A4</text>
<text x="144.9" y="27.9">B4</text>
<text x="61.6" y="30.4">1</text>
<text x="76.9" y="30.4">2</text>
<text x="90.8" y="35.5">1</text>
<text x="106.1" y="35.5">2</text>
<text x="114.5" y="30.4">A2</text>
<text x="114.5" y="32.9">A3</text>
<text x="114.5" y="35.5">A5</text>
<text x="144.4" y="32.9">B10</text>
<text x="144.4" y="30.4">B11</text>
<text x="144.9" y="35.5">B8</text>
<text x="114.5" y="38">A6</text>
<text x="114.5" y="40.6">A7</text>
<text x="144.9" y="40.6">B6</text>
<text x="144.9" y="38">B7</text>
<text x="234.3" y="41.8">B</text>
<text x="234.4" y="36.8">A</text>
<text x="249.6" y="41.8">E</text>
<text x="285.1" y="41.8">B</text>
<text x="285.2" y="36.8">A</text>
<text x="300.4" y="41.8">E</text>
<text x="76.4" y="45.6">19</text>
<text x="114" y="45.6">A10</text>
<text x="114.5" y="43.1">A8</text>
<text x="144.9" y="45.6">B3</text>
<text x="144.9" y="43.1">B5</text>
<text x="163.2" y="43.1">1</text>
<text x="178.5" y="43.1">2</text>
<text x="234.3" y="46.9">C</text>
<text x="249.6" y="46.9">D</text>
<text x="285.1" y="46.9">C</text>
<text x="300.4" y="46.9">D</text>
<text x="76.4" y="50.7">13</text>
<text x="76.4" y="53.3">30</text>
<text x="114" y="48.2">A11</text>
<text x="114.5" y="50.7">A1</text>
<text x="144.9" y="50.7">B1</text>
<text x="144.9" y="48.2">B2</text>
<text x="21" y="58.3">7</text>
<text x="76.9" y="55.8">1</text>
<text x="113.9" y="55.8">SH1</text>
<text x="20.5" y="63.4">60</text>
<text x="76.4" y="66">41</text>
<text x="20.5" y="68.5">14</text>
<text x="20.5" y="71">15</text>
<text x="76.4" y="68.5">42</text>
<text x="76.4" y="71">43</text>
<text x="20.5" y="73.6">16</text>
<text x="20.5" y="76.1">17</text>
<text x="76.4" y="73.6">44</text>
<text x="76.4" y="76.1">45</text>
<text x="20.5" y="78.7">20</text>
<text x="20.5" y="81.2">21</text>
<text x="20.5" y="83.7">22</text>
<text x="76.4" y="78.7">46</text>
<text x="76.4" y="81.2">49</text>
<text x="76.4" y="83.7">50</text>
<text x="118.8" y="78.7">1</text>
<text x="134" y="78.7">2</text>
<text x="294.1" y="81.2">A</text>
<text x="20.5" y="86.3">23</text>
<text x="76.4" y="88.8">61</text>
<text x="121.3" y="88.8">1</text>
<text x="136.5" y="88.8">2</text>
<text x="294" y="86.3">B</text>
<text x="309.3" y="86.3">E</text>
<text x="20.5" y="91.4">25</text>
<text x="20.5" y="93.9">26</text>
<text x="76.4" y="93.9">28</text>
<text x="76.4" y="91.4">62</text>
<text x="184.2" y="90.1">12_13</text>
<text x="185.6" y="92.6">15</text>
<text x="215.7" y="90.1">7_8</text>
<text x="216.6" y="92.6">2</text>
<text x="252.1" y="92.6">2</text>
<text x="257.2" y="92.6">1</text>
<text x="294" y="91.4">C</text>
<text x="309.2" y="91.4">D</text>
<text x="20.5" y="96.4">27</text>
<text x="20.5" y="99">55</text>
<text x="20.5" y="101.5">56</text>
<text x="76.4" y="96.4">29</text>
<text x="76.4" y="99">33</text>
<text x="76.4" y="101.5">34</text>
<text x="102.3" y="99">1</text>
<text x="117.5" y="99">2</text>
<text x="185.6" y="97.7">14</text>
<text x="186.1" y="100.3">1</text>
<text x="216.6" y="97.7">5</text>
<text x="216.6" y="100.3">6</text>
<text x="20.5" y="104.1">57</text>
<text x="20.5" y="106.6">58</text>
<text x="76.4" y="104.1">35</text>
<text x="76.4" y="106.6">36</text>
<text x="163.2" y="106.6">1</text>
<text x="175.9" y="106.6">2</text>
<text x="185.6" y="105.3">11</text>
<text x="186.1" y="107.9">9</text>
<text x="216.6" y="105.3">3</text>
<text x="20.5" y="109.1">59</text>
<text x="76.4" y="111.7">39</text>
<text x="125.1" y="113">2</text>
<text x="130.2" y="113">1</text>
<text x="216.1" y="113">10</text>
<text x="20.5" y="119.3">10</text>
<text x="21" y="114.2">8</text>
<text x="21" y="116.8">9</text>
<text x="76.4" y="114.2">40</text>
<text x="76.4" y="116.8">51</text>
<text x="76.4" y="119.3">52</text>
<text x="216.6" y="115.5">4</text>
<text x="20.5" y="121.8">11</text>
<text x="20.5" y="124.4">24</text>
<text x="76.4" y="121.8">53</text>
<text x="76.9" y="124.4">2</text>
<text x="20.5" y="126.9">37</text>
<text x="20.5" y="129.5">38</text>
<text x="76.9" y="126.9">3</text>
<text x="76.9" y="129.5">4</text>
<text x="120" y="130.7">1</text>
<text x="135.3" y="130.7">2</text>
<text x="251.4" y="127.6" transform="rotate(-90 251.4 127.6)">1</text>
<text x="20.5" y="134.5">54</text>
<text x="21" y="139.6">5</text>
<text x="21" y="142.2">6</text>
<text x="251.4" y="142.9" transform="rotate(-90 251.4 142.9)">2</text>
<text x="76.4" y="147.2">12</text>
<text x="76.4" y="149.8">18</text>
<text x="120" y="146">1</text>
<text x="135.3" y="146">2</text>
<text x="202.6" y="151.1">2</text>
<text x="207.7" y="151.1">1</text>
<text x="34.9" y="163.8">1</text>
<text x="50.2" y="163.8">2</text>
<text x="118.8" y="165">1</text>
<text x="139.1" y="165">3</text>
<text x="89.6" y="171.4">2</text>
<text x="94.6" y="171.4">1</text>
<text x="36.2" y="179">1</text>
<text x="51.5" y="179">2</text>
<text x="118.8" y="175.2">2</text>
<text x="139.1" y="175.2">4</text>
<text x="90.8" y="185.3">2</text>
<text x="95.9" y="185.3">1</text>
</g>
<g font-size="1" fill="#006464">
<text x="119.1" y="28.7">VBUS_A</text>
<text x="136.5" y="28.7">VBUS_B</text>
<text x="119.1" y="31.3">TX1+</text>
<text x="119.1" y="33.8">TX1-</text>
<text x="138" y="33.8">RX1-</text>
<text x="138" y="31.3">RX1+</text>
<text x="119.1" y="36.3">CC1</text>
<text x="119.1" y="38.9">D1+</text>
<text x="119.1" y="41.4">D1-</text>
<text x="138.2" y="36.3">SBU2</text>
<text x="139" y="41.4">D2+</text>
<text x="139" y="38.9">D2-</text>
<text x="238.5" y="37.6">A</text>
<text x="289.3" y="37.6">A</text>
<text x="70.8" y="46.5">VDD</text>
<text x="119.1" y="44">SBU1</text>
<text x="119.1" y="46.5">RX2-</text>
<text x="138.3" y="46.5">TX2-</text>
<text x="139.2" y="44">CC2</text>
<text x="238.5" y="42.7">B</text>
<text x="238.5" y="47.8">C</text>
<text x="245.4" y="47.8">D</text>
<text x="245.5" y="42.7">E</text>
<text x="289.3" y="42.7">B</text>
<text x="289.3" y="47.8">C</text>
<text x="296.2" y="47.8">D</text>
<text x="296.3" y="42.7">E</text>
<text x="68.7" y="51.6">VREF+</text>
<text x="119.1" y="51.6">GND_A</text>
<text x="119.1" y="49">RX2+</text>
<text x="137.4" y="51.6">GND_B</text>
<text x="138.3" y="49">TX2+</text>
<text x="25.1" y="59.2">RST</text>
<text x="68.1" y="54.1">VCAP_1</text>
<text x="70.1" y="56.7">VBAT</text>
<text x="119.1" y="56.7">SHIELD</text>
<text x="25.1" y="64.3">BOOT</text>
<text x="25.1" y="69.4">PA0-WKUP</text>
<text x="25.1" y="71.9">PA1</text>
<text x="69.8" y="71.9">PA10</text>
<text x="70.8" y="66.8">PA8</text>
<text x="70.8" y="69.4">PA9</text>
<text x="25.1" y="74.4">PA2</text>
<text x="25.1" y="77">PA3</text>
<text x="69.8" y="74.4">PA11</text>
<text x="69.8" y="77">PA12</text>
<text x="25.1" y="79.5">PA4</text>
<text x="25.1" y="82.1">PA5</text>
<text x="58.7" y="82.1">PA14(JTCK-SWCLK)</text>
<text x="58.9" y="79.5">PA13(JTMS-SWDIO)</text>
<text x="298.2" y="82.1">A</text>
<text x="25.1" y="84.6">PA6</text>
<text x="25.1" y="87.1">PA7</text>
<text x="65.4" y="84.6">PA15(JTDI)</text>
<text x="70.7" y="89.7">PB8</text>
<text x="298.2" y="87.1">B</text>
<text x="305.2" y="87.1">E</text>
<text x="25.1" y="92.2">PB0</text>
<text x="25.1" y="94.8">PB1</text>
<text x="69.7" y="94.8">PB10</text>
<text x="70.7" y="92.2">PB9</text>
<text x="190.2" y="90.9">VIN</text>
<text x="190.2" y="93.5">VSEL</text>
<text x="209.6" y="90.9">VOUT</text>
<text x="211.3" y="93.5">PG</text>
<text x="298.2" y="92.2">C</text>
<text x="305.1" y="92.2">D</text>
<text x="25.1" y="97.3">PB2</text>
<text x="25.1" y="99.8">PB3(JTDO/TRACESWO)</text>
<text x="69.7" y="97.3">PB11</text>
<text x="69.7" y="99.8">PB12</text>
<text x="190.2" y="101.1">PS/SYNC</text>
<text x="190.2" y="98.6">EN</text>
<text x="210.5" y="101.1">FB2</text>
<text x="211.5" y="98.6">FB</text>
<text x="25.1" y="102.4">PB4(JTRST)</text>
<text x="25.1" y="104.9">PB5</text>
<text x="25.1" y="107.5">PB6</text>
<text x="69.7" y="102.4">PB13</text>
<text x="69.7" y="104.9">PB14</text>
<text x="69.7" y="107.5">PB15</text>
<text x="190.2" y="106.2">L1</text>
<text x="209.6" y="106.2">VAUX</text>
<text x="25.1" y="110">PB7</text>
<text x="70.7" y="112.5">PC8</text>
<text x="190.2" y="108.7">L2</text>
<text x="209.2" y="113.8">PGND</text>
<text x="25.1" y="115.1">PC0</text>
<text x="25.1" y="117.6">PC1</text>
<text x="69.7" y="117.6">PC10</text>
<text x="70.7" y="115.1">PC9</text>
<text x="210.3" y="116.3">GND</text>
<text x="25.1" y="120.2">PC2</text>
<text x="25.1" y="122.7">PC3</text>
<text x="25.1" y="125.2">PC4</text>
<text x="69.7" y="125.2">PC13</text>
<text x="69.7" y="120.2">PC11</text>
<text x="69.7" y="122.7">PC12</text>
<text x="25.1" y="127.8">PC6</text>
<text x="25.1" y="130.3">PC7</text>
<text x="59.8" y="130.3">PC15-OSC32_OUT</text>
<text x="61.1" y="127.8">PC14-OSC32_IN</text>
<text x="25.1" y="135.4">PD2</text>
<text x="25.1" y="140.5">PH0-OSC_IN</text>
<text x="25.1" y="143">PH1-OSC_OUT</text>
<text x="70" y="148.1">VSSA</text>
<text x="70.9" y="150.6">VSS</text>
</g>
<g font-size="1" fill="#0f0f0f">
<text x="19" y="78.6">TS3</text>
<text x="281.9" y="91.3">ENC_F</text>
<text x="19" y="114.2">TS1</text>
<text x="19" y="121.8">TS4</text>
<text x="185.4" y="200.6">TS2</text>
<text x="210.8" y="200.6">TS3</text>
<text x="167.6" y="224.7">TS4</text>
<text x="201.9" y="222.2">TS5</text>
</g>
<g font-size=".9" fill="#0f0f0f">
<text x="106.7" y="27.9">VBUS_5V</text>
<text x="151.1" y="27.9">VBUS_5V</text>
<text x="222.2" y="36.7">ENC_A</text>
<text x="229.9" y="46.9">ENC_B</text>
<text x="279.4" y="46.9">ENC_D</text>
<text x="83.8" y="66">ENC_C</text>
<text x="111.8" y="165">TOGGLE_1</text>
</g>
<g font-size=".8" fill="#0f0f0f">
<text x="17.8" y="58.3">RESET</text>
<text x="15.2" y="68.5">ENC_A</text>
<text x="81.3" y="71">ENC_D</text>
<text x="90.2" y="73.6">DN/D-</text>
<text x="91.4" y="76.1">DP/D+</text>
<text x="179.1" y="90.1">VBUS_5V</text>
<text x="85.1" y="101.5">ENC_E</text>
<text x="180.3" y="97.7">VBUS_5V</text>
<text x="301" y="179">PB10</text>
<text x="276.9" y="181.5">PB9</text>
<text x="307.3" y="181.5">PB11</text>
<text x="303.5" y="186.6">PB12</text>
</g>
<g font-size=".6" fill="#0f0f0f">
<text x="17.8" y="63.4">BOOT</text>
<text x="16.5" y="71.1">ENC_B</text>
<text x="80" y="88.8">PB10</text>
<text x="82.5" y="91.4">PB9</text>
<text x="19" y="106.6">PB11</text>
<text x="81.3" y="104.1">ENC_F</text>
<text x="19" y="109.2">PB12</text>
</g>
<g font-size=".5" fill="#0f0f0f">
<text x="19" y="138.4">PH0</text>
<text x="19" y="140.9">PH1</text>
</g>
</svg>
